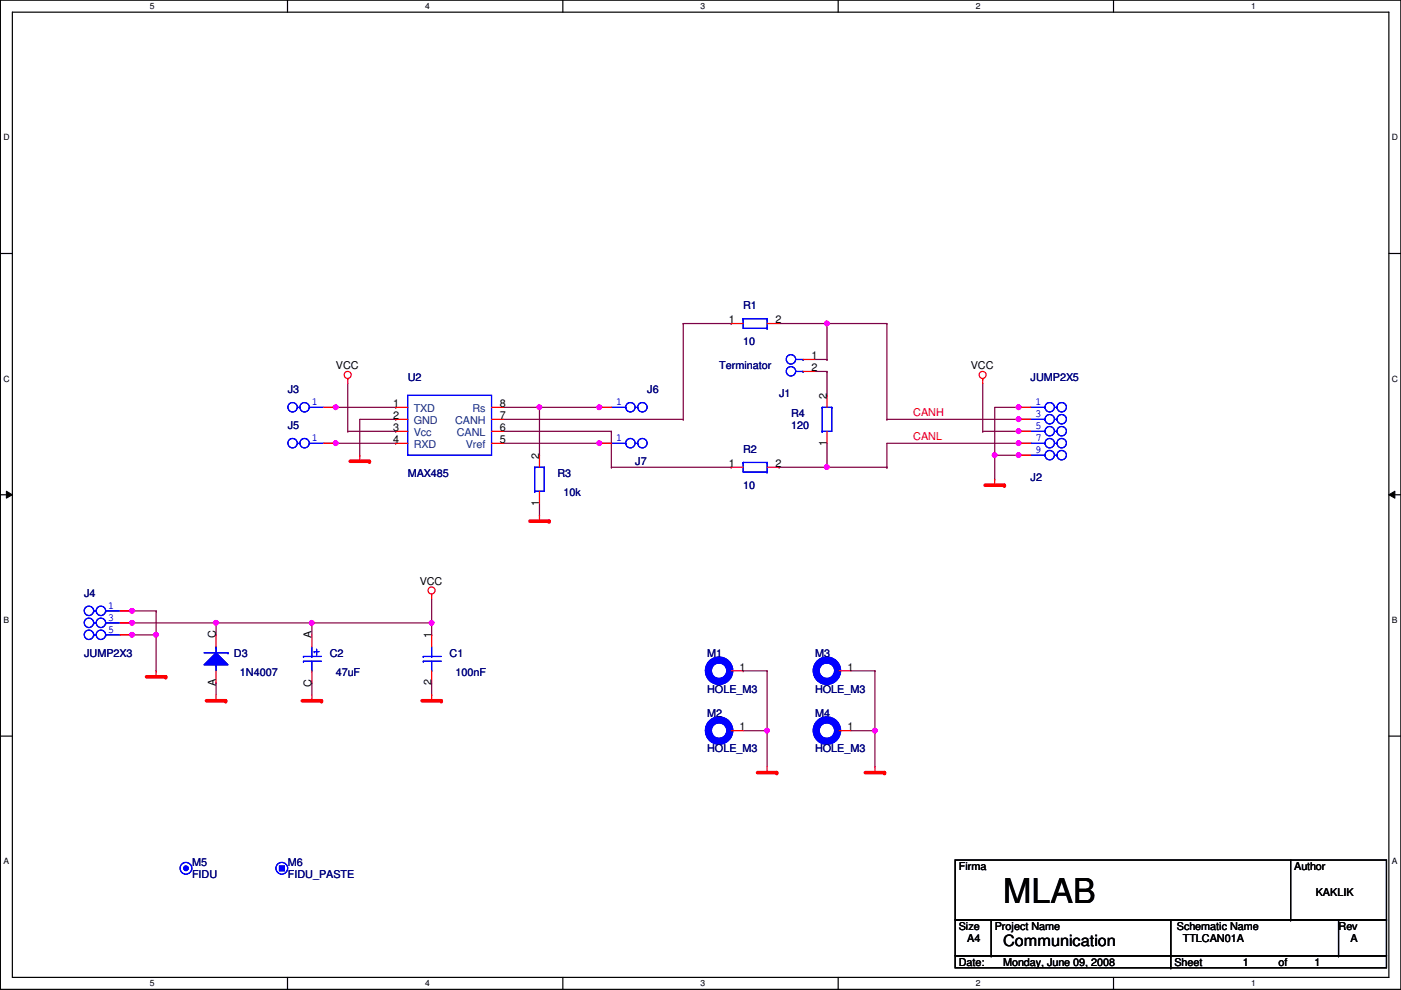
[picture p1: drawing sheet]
<svg xmlns="http://www.w3.org/2000/svg" width="297mm" height="210mm" viewBox="0 0 297 210" stroke-linecap="round" stroke-linejoin="round" font-family="sans-serif">
<path d="M.1 0h296.9v209.8h-296.9zM2.6 2.6h291.9v204.7h-291.9z" fill="none" stroke="#000" stroke-width=".25"/>
<g fill="#fff">
<path d="M31.8 .3h1v2h-1z"/>
<path d="M31.8 207.6h1v1.9h-1z"/>
</g>
<path d="M61 0v2.6M61 207.3v2.5" fill="none" stroke="#000" stroke-width=".25"/>
<g fill="#fff">
<path d="M90.1 .3h1v2h-1z"/>
<path d="M90.1 207.6h1v1.9h-1z"/>
</g>
<path d="M119.3 0v2.6M119.3 207.3v2.5" fill="none" stroke="#000" stroke-width=".25"/>
<g fill="#fff">
<path d="M148.5 .3h1v2h-1z"/>
<path d="M148.5 207.6h1v1.9h-1z"/>
</g>
<path d="M177.7 0v2.6M177.7 207.3v2.5" fill="none" stroke="#000" stroke-width=".25"/>
<g fill="#fff">
<path d="M206.9 .3h1v2h-1z"/>
<path d="M206.9 207.6h1v1.9h-1z"/>
</g>
<path d="M236.1 0v2.6M236.1 207.3v2.5" fill="none" stroke="#000" stroke-width=".25"/>
<g fill="#fff">
<path d="M265.3 .3h.9v2h-.9z"/>
<path d="M265.3 207.6h.9v1.9h-.9z"/>
<path d="M.7 28.2h1.3v1.9h-1.3z"/>
<path d="M295.1 28.2h1.3v1.9h-1.3z"/>
<path d="M.7 79.3h1.3v2h-1.3z"/>
<path d="M295.1 79.3h1.3v2h-1.3z"/>
</g>
<path d="M.1 53.8h2.5M294.5 53.8h2.5" fill="none" stroke="#000" stroke-width=".25"/>
<g fill="#fff">
<path d="M.7 130.5h1.2v2h-1.2z"/>
<path d="M295.1 130.5h1.2v2h-1.2z"/>
</g>
<path d="M.1 104.9h2.5M294.5 104.9h2.5" fill="none" stroke="#000" stroke-width=".25"/>
<path d="M1.4 104.2l1.2 .7-1.2 .8zM294.5 104.9l1.2-.7v1.5z" fill="#000"/>
<path d="M1.4 104.2l1.2 .7-1.2 .8zM294.5 104.9l1.2-.7v1.5z" fill="none" stroke="#000" stroke-width=".21"/>
<g fill="#fff">
<path d="M.7 181.7h1.2v2h-1.2z"/>
<path d="M295.1 181.7h1.2v2h-1.2z"/>
</g>
<path d="M.1 156.1h2.5M294.5 156.1h2.5" fill="none" stroke="#000" stroke-width=".25"/>
<path d="M188 94h28M216 94h.1" fill="none" stroke="#800040" stroke-width=".25"/>
<circle cx="216" cy="94" r=".49" fill="#f0f"/>
<circle cx="216" cy="94" r=".49" fill="none" stroke="#f0f" stroke-width=".25"/>
<path d="M188 68.6v20.3M175.3 99.1h.1M175.3 94v5.1M188 99.1h.1M188 88.9h.1M188 94v5.1M188 88.9h28M216 88.9h.1" fill="none" stroke="#800040" stroke-width=".25"/>
<circle cx="216" cy="88.9" r=".49" fill="#f0f"/>
<circle cx="216" cy="88.9" r=".49" fill="none" stroke="#f0f" stroke-width=".25"/>
<path d="M106.8 88.9h38.1M144.9 88.9h.1M175.3 99.1h12.7M188 99.1h.1" fill="none" stroke="#800040" stroke-width=".25"/>
<circle cx="175.3" cy="99.1" r=".49" fill="#f0f"/>
<circle cx="175.3" cy="99.1" r=".49" fill="none" stroke="#f0f" stroke-width=".25"/>
<path d="M106.8 91.5h22.8M129.6 91.5h.1M28 132.1h17.8M45.8 132.1h.1" fill="none" stroke="#800040" stroke-width=".25"/>
<circle cx="28" cy="132.1" r=".49" fill="#f0f"/>
<circle cx="28" cy="132.1" r=".49" fill="none" stroke="#f0f" stroke-width=".25"/>
<path d="M45.8 134.7h.1M45.8 132.1v2.6" fill="none" stroke="#800040" stroke-width=".25"/>
<circle cx="45.8" cy="132.1" r=".49" fill="#f0f"/>
<circle cx="45.8" cy="132.1" r=".49" fill="none" stroke="#f0f" stroke-width=".25"/>
<path d="M28 129.6h5.1M33.1 129.6h.1" fill="none" stroke="#800040" stroke-width=".25"/>
<circle cx="28" cy="129.6" r=".49" fill="#f0f"/>
<circle cx="28" cy="129.6" r=".49" fill="none" stroke="#f0f" stroke-width=".25"/>
<path d="M33.1 134.7h.1M33.1 129.6v5.1" fill="none" stroke="#800040" stroke-width=".25"/>
<circle cx="33.1" cy="134.6" r=".49" fill="#f0f"/>
<circle cx="33.1" cy="134.6" r=".49" fill="none" stroke="#f0f" stroke-width=".25"/>
<path d="M28 134.7h5.1M33.1 134.7h.1" fill="none" stroke="#800040" stroke-width=".25"/>
<circle cx="28" cy="134.6" r=".49" fill="#f0f"/>
<circle cx="28" cy="134.6" r=".49" fill="none" stroke="#f0f" stroke-width=".25"/>
<path d="M33.1 134.7v7.6M91.5 134.7h.1M91.5 132.1v2.6M33.1 142.3h.1M45.8 144.8h.1M45.8 144.8v2.6" fill="none" stroke="#800040" stroke-width=".25"/>
<circle cx="91.5" cy="132.1" r=".49" fill="#f0f"/>
<circle cx="91.5" cy="132.1" r=".49" fill="none" stroke="#f0f" stroke-width=".25"/>
<path d="M45.8 132.1h20.3M66.1 132.1h.1" fill="none" stroke="#800040" stroke-width=".25"/>
<circle cx="66.1" cy="132.1" r=".49" fill="#f0f"/>
<circle cx="66.1" cy="132.1" r=".49" fill="none" stroke="#f0f" stroke-width=".25"/>
<path d="M210.9 96.6v5M210.9 86.4h5.1M216 86.4h.1M210.9 101.6h.1M91.5 132.1h.1M91.5 127v5.1M91.5 147.4h.1M91.5 144.8v2.6" fill="none" stroke="#800040" stroke-width=".25"/>
<circle cx="216" cy="86.4" r=".49" fill="#f0f"/>
<circle cx="216" cy="86.4" r=".49" fill="none" stroke="#f0f" stroke-width=".25"/>
<path d="M210.9 96.6h5.1M216 96.6h.1" fill="none" stroke="#800040" stroke-width=".25"/>
<circle cx="210.9" cy="96.5" r=".49" fill="#f0f"/>
<circle cx="210.9" cy="96.5" r=".49" fill="none" stroke="#f0f" stroke-width=".25"/>
<circle cx="216" cy="96.5" r=".49" fill="#f0f"/>
<circle cx="216" cy="96.5" r=".49" fill="none" stroke="#f0f" stroke-width=".25"/>
<path d="M208.4 91.5h.1M208.4 81.3v10.2M208.4 91.5h7.6M210.9 96.6h.1M210.9 86.4v10.2M216 91.5h.1" fill="none" stroke="#800040" stroke-width=".25"/>
<circle cx="216" cy="91.5" r=".49" fill="#f0f"/>
<circle cx="216" cy="91.5" r=".49" fill="none" stroke="#f0f" stroke-width=".25"/>
<path d="M162.6 155h.1M162.6 155v7.6" fill="none" stroke="#800040" stroke-width=".25"/>
<circle cx="162.6" cy="155" r=".49" fill="#f0f"/>
<circle cx="162.6" cy="155" r=".49" fill="none" stroke="#f0f" stroke-width=".25"/>
<path d="M157.6 142.3h.1M157.6 142.3h5M157.6 155h5M162.6 155h.1M162.6 142.3h.1M162.6 142.3v12.7M180.4 155h5.1M185.5 155h.1M185.5 155v7.6M185.5 162.6h.1" fill="none" stroke="#800040" stroke-width=".25"/>
<circle cx="185.5" cy="155" r=".49" fill="#f0f"/>
<circle cx="185.5" cy="155" r=".49" fill="none" stroke="#f0f" stroke-width=".25"/>
<path d="M172.8 78.8h2.5M172.8 76.2h2.5M175.3 78.8h.1M175.3 76.2h.1M175.3 78.8v5.1M188 68.6h.1M188 68.6h-12.7v7.6M175.3 83.9h.1M180.4 142.3h5.1M185.5 142.3h.1M185.5 155h.1M185.5 142.3v12.7" fill="none" stroke="#800040" stroke-width=".25"/>
<circle cx="175.3" cy="68.6" r=".49" fill="#f0f"/>
<circle cx="175.3" cy="68.6" r=".49" fill="none" stroke="#f0f" stroke-width=".25"/>
<g fill="none" stroke="#800040" stroke-width=".25">
<path d="M71.2 86.4h12.7M73.7 91.5h.1M73.7 81.3v10.2M73.7 91.5h10.2M76.3 96.6h.1M83.9 91.5h.1M83.9 88.9h.1M83.9 86.4h.1M83.9 88.9h-7.6v7.7M66.1 132.1h.1M66.1 132.1v2.6M66.1 132.1h25.4"/>
<path d="M91.5 132.1h.1M66.1 144.8h.1M66.1 144.8v2.6"/>
</g>
<circle cx="71.2" cy="86.4" r=".49" fill="#f0f"/>
<circle cx="71.2" cy="86.4" r=".49" fill="none" stroke="#f0f" stroke-width=".25"/>
<path d="M71.2 94h12.7M83.9 94h.1" fill="none" stroke="#800040" stroke-width=".25"/>
<circle cx="71.2" cy="94" r=".49" fill="#f0f"/>
<circle cx="71.2" cy="94" r=".49" fill="none" stroke="#f0f" stroke-width=".25"/>
<path d="M106.8 94h20.3M127.1 94h.1" fill="none" stroke="#800040" stroke-width=".25"/>
<circle cx="127.1" cy="94" r=".49" fill="#f0f"/>
<circle cx="127.1" cy="94" r=".49" fill="none" stroke="#f0f" stroke-width=".25"/>
<path d="M106.8 86.4h7.6M114.4 86.4h.1" fill="none" stroke="#800040" stroke-width=".25"/>
<circle cx="114.4" cy="86.4" r=".49" fill="#f0f"/>
<circle cx="114.4" cy="86.4" r=".49" fill="none" stroke="#f0f" stroke-width=".25"/>
<g fill="none" stroke="#800040" stroke-width=".25">
<path d="M144.9 68.6h.1M144.9 68.6v20.3M144.9 68.6h10.1M155 68.6h.1M165.2 68.6h10.1M175.3 68.6h.1M114.4 96.6h.1M127.1 86.4h.1M127.1 86.4h-12.7v10.2M129.6 99.1h.1M129.6 91.5v7.6M129.6 99.1h25.4"/>
<path d="M155 99.1h.1M165.2 99.1h.1M165.2 99.1h10.1M114.4 109.3h.1M114.4 106.7v2.6"/>
</g>
<circle cx="127.1" cy="86.4" r=".49" fill="#f0f"/>
<circle cx="127.1" cy="86.4" r=".49" fill="none" stroke="#f0f" stroke-width=".25"/>
<g fill="none" stroke="#f00" stroke-width=".25">
<path d="M73.7 80.3h.1M73.7 80.3v1M76.3 97.8h.1M76.3 96.6v1.2"/>
<circle cx="73.7" cy="79.5" r=".75"/>
</g>
<path d="M74.2 97.8h4.1" fill="none" stroke="#f00" stroke-width=".76"/>
<circle cx="78.3" cy="97.8" r=".38" fill="#f00"/>
<path d="M33.1 143.6h.1M33.1 142.3v1.3" fill="none" stroke="#f00" stroke-width=".25"/>
<path d="M31.1 143.6h4" fill="none" stroke="#f00" stroke-width=".76"/>
<circle cx="35.1" cy="143.6" r=".38" fill="#f00"/>
<path d="M45.8 148.6h.1M45.8 147.4v1.2" fill="none" stroke="#f00" stroke-width=".25"/>
<path d="M43.8 148.6h4" fill="none" stroke="#f00" stroke-width=".76"/>
<circle cx="47.8" cy="148.6" r=".38" fill="#f00"/>
<path d="M91.5 148.6h.1M91.5 147.4v1.2" fill="none" stroke="#f00" stroke-width=".25"/>
<path d="M89.5 148.6h4.1" fill="none" stroke="#f00" stroke-width=".76"/>
<circle cx="93.6" cy="148.6" r=".38" fill="#f00"/>
<g fill="none" stroke="#f00" stroke-width=".25">
<path d="M208.4 80.3h.1M208.4 80.3v1M210.9 102.9h.1M210.9 101.6v1.3M91.5 126h.1M91.5 126v1"/>
<circle cx="208.3" cy="79.5" r=".75"/>
<circle cx="91.5" cy="125.2" r=".75"/>
</g>
<path d="M208.9 102.9h4" fill="none" stroke="#f00" stroke-width=".76"/>
<circle cx="212.9" cy="102.9" r=".38" fill="#f00"/>
<path d="M162.6 163.9h.1M162.6 162.6v1.3" fill="none" stroke="#f00" stroke-width=".25"/>
<path d="M160.6 163.9h4.1" fill="none" stroke="#f00" stroke-width=".76"/>
<circle cx="164.7" cy="163.9" r=".38" fill="#f00"/>
<path d="M185.5 163.9h.1M185.5 162.6v1.3" fill="none" stroke="#f00" stroke-width=".25"/>
<path d="M183.5 163.9h4" fill="none" stroke="#f00" stroke-width=".76"/>
<circle cx="187.5" cy="163.9" r=".38" fill="#f00"/>
<path d="M66.1 148.6h.1M66.1 147.4v1.2" fill="none" stroke="#f00" stroke-width=".25"/>
<path d="M64.1 148.6h4.1" fill="none" stroke="#f00" stroke-width=".76"/>
<circle cx="68.2" cy="148.6" r=".38" fill="#f00"/>
<path d="M114.4 110.5h.1M114.4 109.3v1.2" fill="none" stroke="#f00" stroke-width=".25"/>
<path d="M112.3 110.5h4.1" fill="none" stroke="#f00" stroke-width=".76"/>
<circle cx="116.4" cy="110.5" r=".38" fill="#f00"/>
<path d="M202.5 182.4h91.5v12.7h-91.5zM202.5 195.1h91.5v7.6h-91.5zM210.1 195.1v7.6M248.2 195.1v10.2M273.6 195.1h.1M273.6 182.4v12.7M283.8 195.1v7.6M202.5 202.7h91.5v2.6h-91.5zM210.1 202.7h.1M248.2 202.7h.1M248.2 205.3h.1M283.8 202.7h.1" fill="none" stroke="#000" stroke-width=".25"/>
<g fill="none" stroke="#00f" stroke-width=".25">
<path d="M113.4 99.1h.1M113.4 99.1v5.1M113.4 99.1h2M115.4 99.1h.1M115.4 99.1v5.1h-2M113.4 104.2h.1M19.9 129.6h.1M19.9 132.1h.1M19.9 134.7h.1M19.9 129.6h.5M19.9 132.1h.5M19.9 134.7h.5"/>
<path d="M22.4 129.6h.1M22.4 132.1h.1M22.4 134.7h.1M22.4 129.6h3.1M22.4 132.1h3.1M22.4 134.7h3.1"/>
<circle cx="18.9" cy="134.6" r="1"/>
<circle cx="18.9" cy="132.1" r="1"/>
<circle cx="18.9" cy="129.6" r="1"/>
<circle cx="21.4" cy="132.1" r="1"/>
<circle cx="21.4" cy="134.6" r="1"/>
<circle cx="21.4" cy="129.6" r="1"/>
</g>
<path d="M114.4 96.6v2.5M114.4 104.2v2.5M25.5 129.6h2.5M25.5 132.1h2.5M25.5 134.7h2.5" fill="none" stroke="#f00" stroke-width=".25"/>
<circle cx="39.4" cy="184.2" r=".49" fill="#00f"/>
<g fill="none" stroke="#00f" stroke-width=".25">
<circle cx="39.4" cy="184.2" r=".49"/>
<circle cx="39.4" cy="184.2" r="1.25"/>
</g>
<circle cx="39.4" cy="184.2" r=".49" fill="#00f"/>
<g fill="none" stroke="#00f" stroke-width=".25">
<path d="M129.6 86.4h3.1M132.7 86.4h.1M134.7 86.4h.5M135.2 86.4h.1"/>
<circle cx="133.7" cy="86.4" r="1"/>
<circle cx="136.2" cy="86.4" r="1"/>
<circle cx="39.4" cy="184.2" r=".49"/>
<circle cx="39.4" cy="184.2" r="1.25"/>
<circle cx="59.7" cy="184.2" r="1.25"/>
</g>
<path d="M127.1 86.4h2.5" fill="none" stroke="#f00" stroke-width=".25"/>
<path d="M59.3 183.7h1v1h-1z" fill-rule="evenodd" fill="#00f"/>
<g fill="none" stroke="#00f" stroke-width=".25">
<path d="M59.3 183.7h1v1h-1z"/>
<circle cx="59.7" cy="184.2" r="1.25"/>
</g>
<path d="M59.3 183.7h1v1h-1z" fill-rule="evenodd" fill="#00f"/>
<g fill="none" stroke="#00f" stroke-width=".25">
<path d="M129.6 94h3.1M132.7 94h.1M134.7 94h.5M135.2 94h.1M43.3 138.5h5M45.8 137.2h.1M45.8 137.2v1.3M48.3 138.5h.1M154.8 142.3h.1M154.8 142.3h.2M59.3 183.7h1v1h-1z"/>
<circle cx="133.7" cy="94" r="1"/>
<circle cx="136.2" cy="94" r="1"/>
</g>
<path d="M127.1 94h2.5M155 142.3h2.6" fill="none" stroke="#f00" stroke-width=".25"/>
<circle cx="152.5" cy="142.3" r="2.27" fill="none" stroke="#00f" stroke-width="1.5"/>
<path d="M43.3 141l2.5-2.5 2.5 2.5z" fill="#00f"/>
<path d="M43.3 138.5h5M45.8 137.2h.1M45.8 137.2v1.3M48.3 138.5h.1M43.3 141l2.5-2.5 2.5 2.5zM45.8 141h.1M45.8 141v1.3" fill="none" stroke="#00f" stroke-width=".25"/>
<path d="M43.3 141l2.5-2.5 2.5 2.5z" fill="#00f"/>
<g fill="none" stroke="#00f" stroke-width=".25">
<path d="M157.6 67.6h.1M157.6 67.6v2h5M157.6 67.6h5M162.6 69.6h.1M162.6 67.6h.1M162.6 67.6v2M168.7 76.2h1.6M168.7 78.8h1.6M170.3 76.2h.1M170.3 78.8h.1M63.1 86.4h.1M63.1 94h.1"/>
<path d="M63.1 86.4h.5M63.1 94h.5M65.6 86.4h.1M65.6 94h.1M65.6 86.4h3.1M65.6 94h3.1M86.4 83.9h17.8v12.7h-17.8zM157.6 98.1h.1M157.6 98.1v2h5M157.6 98.1h5M162.6 98.1h.1M162.6 98.1v2"/>
<path d="M174.3 91.5h.1M174.3 86.4h.1M174.3 86.4v5.1M174.3 86.4h2.1M176.4 86.4h.1M176.4 86.4v5.1h-2.1M218.5 91.5h3.1M218.5 86.4h3.1M218.5 88.9h3.1M218.5 94h3.1M218.5 96.6h3.1M221.6 86.4h.1"/>
<path d="M221.6 88.9h.1M221.6 91.5h.1M221.6 94h.1M221.6 96.6h.1M223.6 91.5h.5M223.6 86.4h.5M223.6 88.9h.5M223.6 94h.5M223.6 96.6h.5M224.1 86.4h.1M224.1 88.9h.1M224.1 91.5h.1"/>
<path d="M224.1 94h.1M224.1 96.6h.1M162.6 100.1h.1M64.3 139.2h.1M64.3 139.2h3.9M66.1 139.2h.1M66.1 137.2v2M66.6 138.2h.1M66.6 138.2h1M67.1 138.7h.1M67.1 137.7v1M89.7 139.2h.1"/>
<path d="M89.7 139.2h3.9M91.5 139.2h.1M91.5 137.2v2M43.3 141l2.5-2.5 2.5 2.5zM45.8 141h.1M45.8 141v1.3M64.3 140.3h.1M64.3 140.3h3.9M66.1 142.3h.1M66.1 140.3v2M89.7 140.3h.1M89.7 140.3h3.9"/>
<path d="M91.5 142.3h.1M91.5 140.3v2M154.8 155h.1M154.8 155h.2M177.6 142.3h.1M177.6 155h.1M177.6 155h.3M177.6 142.3h.3"/>
<circle cx="167.7" cy="76.2" r="1"/>
<circle cx="167.7" cy="78.8" r="1"/>
<circle cx="62" cy="86.4" r="1"/>
<circle cx="62" cy="94" r="1"/>
<circle cx="64.6" cy="86.4" r="1"/>
<circle cx="64.6" cy="94" r="1"/>
<circle cx="222.6" cy="88.9" r="1"/>
<circle cx="222.6" cy="86.4" r="1"/>
<circle cx="222.6" cy="94" r="1"/>
<circle cx="222.6" cy="91.5" r="1"/>
<circle cx="222.6" cy="96.5" r="1"/>
<circle cx="225.1" cy="86.4" r="1"/>
<circle cx="225.1" cy="94" r="1"/>
<circle cx="225.1" cy="88.9" r="1"/>
<circle cx="225.1" cy="91.5" r="1"/>
<circle cx="225.1" cy="96.5" r="1"/>
</g>
<g fill="none" stroke="#f00" stroke-width=".25">
<path d="M155 68.6h2.6M162.6 68.6h2.6M170.3 76.2h2.5M170.3 78.8h2.5M68.7 86.4h2.5M68.7 94h2.5M83.9 86.4h2.5M83.9 94h2.5M83.9 88.9h2.5M83.9 91.5h2.5M104.2 86.4h2.6M104.2 94h2.6"/>
<path d="M104.2 88.9h2.6M104.2 91.5h2.6M155 99.1h2.6M162.6 99.1h2.6M175.3 83.9v2.5M175.3 91.5v2.5M216 86.4h2.5M216 94h2.5M216 88.9h2.5M216 91.5h2.5M216 96.6h2.5M45.8 134.7v2.5"/>
<path d="M66.1 134.7v2.5M91.5 134.7v2.5M45.8 142.3v2.5M66.1 142.3v2.5M91.5 142.3v2.5M155 155h2.6M177.9 155h2.5M177.9 142.3h2.5"/>
</g>
<g fill="none" stroke="#00f" stroke-width="1.5">
<circle cx="152.5" cy="155" r="2.27"/>
<circle cx="175.3" cy="155" r="2.27"/>
<circle cx="175.3" cy="142.3" r="2.27"/>
</g>
<circle cx="216" cy="94" r=".49" fill="#f0f"/>
<circle cx="216" cy="94" r=".49" fill="none" stroke="#f0f" stroke-width=".25"/>
<circle cx="216" cy="88.9" r=".49" fill="#f0f"/>
<circle cx="216" cy="88.9" r=".49" fill="none" stroke="#f0f" stroke-width=".25"/>
<circle cx="175.3" cy="99.1" r=".49" fill="#f0f"/>
<circle cx="175.3" cy="99.1" r=".49" fill="none" stroke="#f0f" stroke-width=".25"/>
<circle cx="28" cy="132.1" r=".49" fill="#f0f"/>
<circle cx="28" cy="132.1" r=".49" fill="none" stroke="#f0f" stroke-width=".25"/>
<circle cx="45.8" cy="132.1" r=".49" fill="#f0f"/>
<circle cx="45.8" cy="132.1" r=".49" fill="none" stroke="#f0f" stroke-width=".25"/>
<circle cx="28" cy="129.6" r=".49" fill="#f0f"/>
<circle cx="28" cy="129.6" r=".49" fill="none" stroke="#f0f" stroke-width=".25"/>
<circle cx="33.1" cy="134.6" r=".49" fill="#f0f"/>
<circle cx="33.1" cy="134.6" r=".49" fill="none" stroke="#f0f" stroke-width=".25"/>
<circle cx="28" cy="134.6" r=".49" fill="#f0f"/>
<circle cx="28" cy="134.6" r=".49" fill="none" stroke="#f0f" stroke-width=".25"/>
<circle cx="91.5" cy="132.1" r=".49" fill="#f0f"/>
<circle cx="91.5" cy="132.1" r=".49" fill="none" stroke="#f0f" stroke-width=".25"/>
<circle cx="66.1" cy="132.1" r=".49" fill="#f0f"/>
<circle cx="66.1" cy="132.1" r=".49" fill="none" stroke="#f0f" stroke-width=".25"/>
<circle cx="216" cy="86.4" r=".49" fill="#f0f"/>
<circle cx="216" cy="86.4" r=".49" fill="none" stroke="#f0f" stroke-width=".25"/>
<circle cx="210.9" cy="96.5" r=".49" fill="#f0f"/>
<circle cx="210.9" cy="96.5" r=".49" fill="none" stroke="#f0f" stroke-width=".25"/>
<circle cx="216" cy="96.5" r=".49" fill="#f0f"/>
<circle cx="216" cy="96.5" r=".49" fill="none" stroke="#f0f" stroke-width=".25"/>
<circle cx="216" cy="91.5" r=".49" fill="#f0f"/>
<circle cx="216" cy="91.5" r=".49" fill="none" stroke="#f0f" stroke-width=".25"/>
<circle cx="162.6" cy="155" r=".49" fill="#f0f"/>
<circle cx="162.6" cy="155" r=".49" fill="none" stroke="#f0f" stroke-width=".25"/>
<circle cx="185.5" cy="155" r=".49" fill="#f0f"/>
<circle cx="185.5" cy="155" r=".49" fill="none" stroke="#f0f" stroke-width=".25"/>
<circle cx="175.3" cy="68.6" r=".49" fill="#f0f"/>
<circle cx="175.3" cy="68.6" r=".49" fill="none" stroke="#f0f" stroke-width=".25"/>
<circle cx="71.2" cy="86.4" r=".49" fill="#f0f"/>
<circle cx="71.2" cy="86.4" r=".49" fill="none" stroke="#f0f" stroke-width=".25"/>
<circle cx="71.2" cy="94" r=".49" fill="#f0f"/>
<circle cx="71.2" cy="94" r=".49" fill="none" stroke="#f0f" stroke-width=".25"/>
<circle cx="127.1" cy="94" r=".49" fill="#f0f"/>
<circle cx="127.1" cy="94" r=".49" fill="none" stroke="#f0f" stroke-width=".25"/>
<circle cx="114.4" cy="86.4" r=".49" fill="#f0f"/>
<circle cx="114.4" cy="86.4" r=".49" fill="none" stroke="#f0f" stroke-width=".25"/>
<circle cx="127.1" cy="86.4" r=".49" fill="#f0f"/>
<circle cx="127.1" cy="86.4" r=".49" fill="none" stroke="#f0f" stroke-width=".25"/>
<text font-size="7.2" x="212.7" y="191.4">MLAB</text>
<text font-size="3.3" x="212.7" y="200.6">Communication</text>
<g font-size="2.3" fill="#000080">
<text x="157.6" y="65.6">R1</text>
<text x="157.6" y="73.2">10</text>
<text x="61" y="83.4">J3</text>
<text x="86.4" y="80.9">U2</text>
<text x="137.2" y="83.4">J6</text>
<text x="152.5" y="78.3">Terminator</text>
<text x="218.5" y="80.9">JUMP2X5</text>
<text x="165.2" y="84.2">J1</text>
<text x="167.7" y="88.5">R4</text>
<text x="61" y="91">J5</text>
<text x="167.7" y="91">120</text>
<text x="86.4" y="101.2">MAX485</text>
<text x="118.2" y="101.2">R3</text>
<text x="134.7" y="98.6">J7</text>
<text x="157.6" y="96.1">R2</text>
<text x="218.5" y="101.9">J2</text>
<text x="119.5" y="105.2">10k</text>
<text x="157.6" y="103.7">10</text>
<text x="17.9" y="126.6">J4</text>
<text x="17.9" y="139.3">JUMP2X3</text>
<text x="49.6" y="139.3">D3</text>
<text x="50.9" y="143.3">1N4007</text>
<text x="69.9" y="139.3">C2</text>
<text x="71.2" y="143.3">47uF</text>
<text x="95.3" y="139.3">C1</text>
<text x="96.6" y="143.3">100nF</text>
<text x="149.9" y="139.3">M1</text>
<text x="172.8" y="139.3">M3</text>
<text x="149.9" y="146.9">HOLE_M3</text>
<text x="172.8" y="146.9">HOLE_M3</text>
<text x="149.9" y="152">M2</text>
<text x="172.8" y="152">M4</text>
<text x="149.9" y="159.6">HOLE_M3</text>
<text x="172.8" y="159.6">HOLE_M3</text>
<text x="40.7" y="183.7">M5</text>
<text x="61" y="183.7">M6</text>
<text x="40.7" y="186.3">FIDU</text>
<text x="61" y="186.3">FIDU_PASTE</text>
</g>
<g font-size="2.3">
<text x="154.5" y="68.6">1</text>
<text x="164.4" y="68.6">2</text>
<text x="172" y="76.2">1</text>
<text x="71.2" y="78.3">VCC</text>
<text x="172" y="78.7">2</text>
<text x="205.8" y="78.3">VCC</text>
<text x="83.4" y="86.4">1</text>
<text x="83.4" y="88.9">2</text>
<text x="106" y="86.4">8</text>
<text x="106" y="88.9">7</text>
<text x="175.3" y="84.6" transform="rotate(-90 175.3 84.6)">2</text>
<text x="83.4" y="94">4</text>
<text x="83.4" y="91.4">3</text>
<text x="106" y="94">5</text>
<text x="106" y="91.4">6</text>
<text x="175.3" y="94.5" transform="rotate(-90 175.3 94.5)">1</text>
<text x="114.3" y="97.3" transform="rotate(-90 114.3 97.3)">2</text>
<text x="154.5" y="99.1">1</text>
<text x="164.4" y="99.1">2</text>
<text x="114.3" y="107.2" transform="rotate(-90 114.3 107.2)">1</text>
<text x="89" y="124">VCC</text>
<text x="45.8" y="135.4" transform="rotate(-90 45.8 135.4)">C</text>
<text x="66.1" y="135.4" transform="rotate(-90 66.1 135.4)">A</text>
<text x="91.5" y="135.4" transform="rotate(-90 91.5 135.4)">1</text>
<text x="156.8" y="142.2">1</text>
<text x="179.7" y="142.2">1</text>
<text x="45.8" y="145.6" transform="rotate(-90 45.8 145.6)">A</text>
<text x="66.1" y="145.7" transform="rotate(-90 66.1 145.7)">C</text>
<text x="91.5" y="145.3" transform="rotate(-90 91.5 145.3)">2</text>
<text x="156.8" y="154.9">1</text>
<text x="179.7" y="154.9">1</text>
<text x="203.3" y="184.5">Firma</text>
<text x="274.4" y="184.5">Author</text>
<text x="279" y="190.1">KAKLIK</text>
<text x="203.3" y="197.2">Size</text>
<text x="210.9" y="197.2">Project Name</text>
<text x="249.5" y="197.2">Schematic Name</text>
<text x="283.8" y="197.2">Rev</text>
<text x="205.1" y="199.7">A4</text>
<text x="250.8" y="199.7">TTLCAN01A</text>
<text x="286.3" y="199.7">A</text>
<text x="203.3" y="204.8">Date:</text>
<text x="212.7" y="204.8">Monday, June 09, 2008</text>
<text x="249" y="204.8">Sheet</text>
<text x="263.5" y="204.8">1</text>
<text x="271.1" y="204.8">of</text>
<text x="278.7" y="204.8">1</text>
</g>
<g font-size="2.3" fill="#00f">
<text x="66.1" y="86">1</text>
<text x="130.6" y="86">1</text>
<text x="219.5" y="86">1</text>
<text x="219.5" y="88.5">3</text>
<text x="66.1" y="93.6">1</text>
<text x="130.6" y="93.6">1</text>
<text x="219.5" y="91.1">5</text>
<text x="219.5" y="93.6">7</text>
<text x="219.5" y="96.1">9</text>
<text x="22.9" y="129.2">1</text>
<text x="22.9" y="131.7">3</text>
<text x="22.9" y="134.2">5</text>
</g>
<g font-size="2.3" fill="#004080">
<text x="87.7" y="87.5">TXD</text>
<text x="100.2" y="87.5">Rs</text>
<text x="87.7" y="95.1">RXD</text>
<text x="87.7" y="90">GND</text>
<text x="87.7" y="92.5">Vcc</text>
<text x="96.5" y="90">CANH</text>
<text x="96.9" y="92.5">CANL</text>
<text x="98.8" y="95.1">Vref</text>
</g>
<g font-size="2.3" fill="#f00">
<text x="193.6" y="88.2">CANH</text>
<text x="193.6" y="93.3">CANL</text>
</g>
<g font-size="1.8">
<text x="31.8" y="1.9">5</text>
<text x="90.1" y="1.9">4</text>
<text x="148.5" y="1.9">3</text>
<text x="206.9" y="1.9">2</text>
<text x="265.3" y="1.9">1</text>
<text x=".7" y="29.8">D</text>
<text x="295.1" y="29.8">D</text>
<text x=".7" y="80.9">C</text>
<text x="295.1" y="80.9">C</text>
<text x=".7" y="132.1">B</text>
<text x="295.1" y="132.1">B</text>
<text x=".7" y="183.3">A</text>
<text x="295.1" y="183.3">A</text>
<text x="31.8" y="209.2">5</text>
<text x="90.1" y="209.2">4</text>
<text x="148.5" y="209.2">3</text>
<text x="206.9" y="209.2">2</text>
<text x="265.3" y="209.2">1</text>
</g>
</svg>
